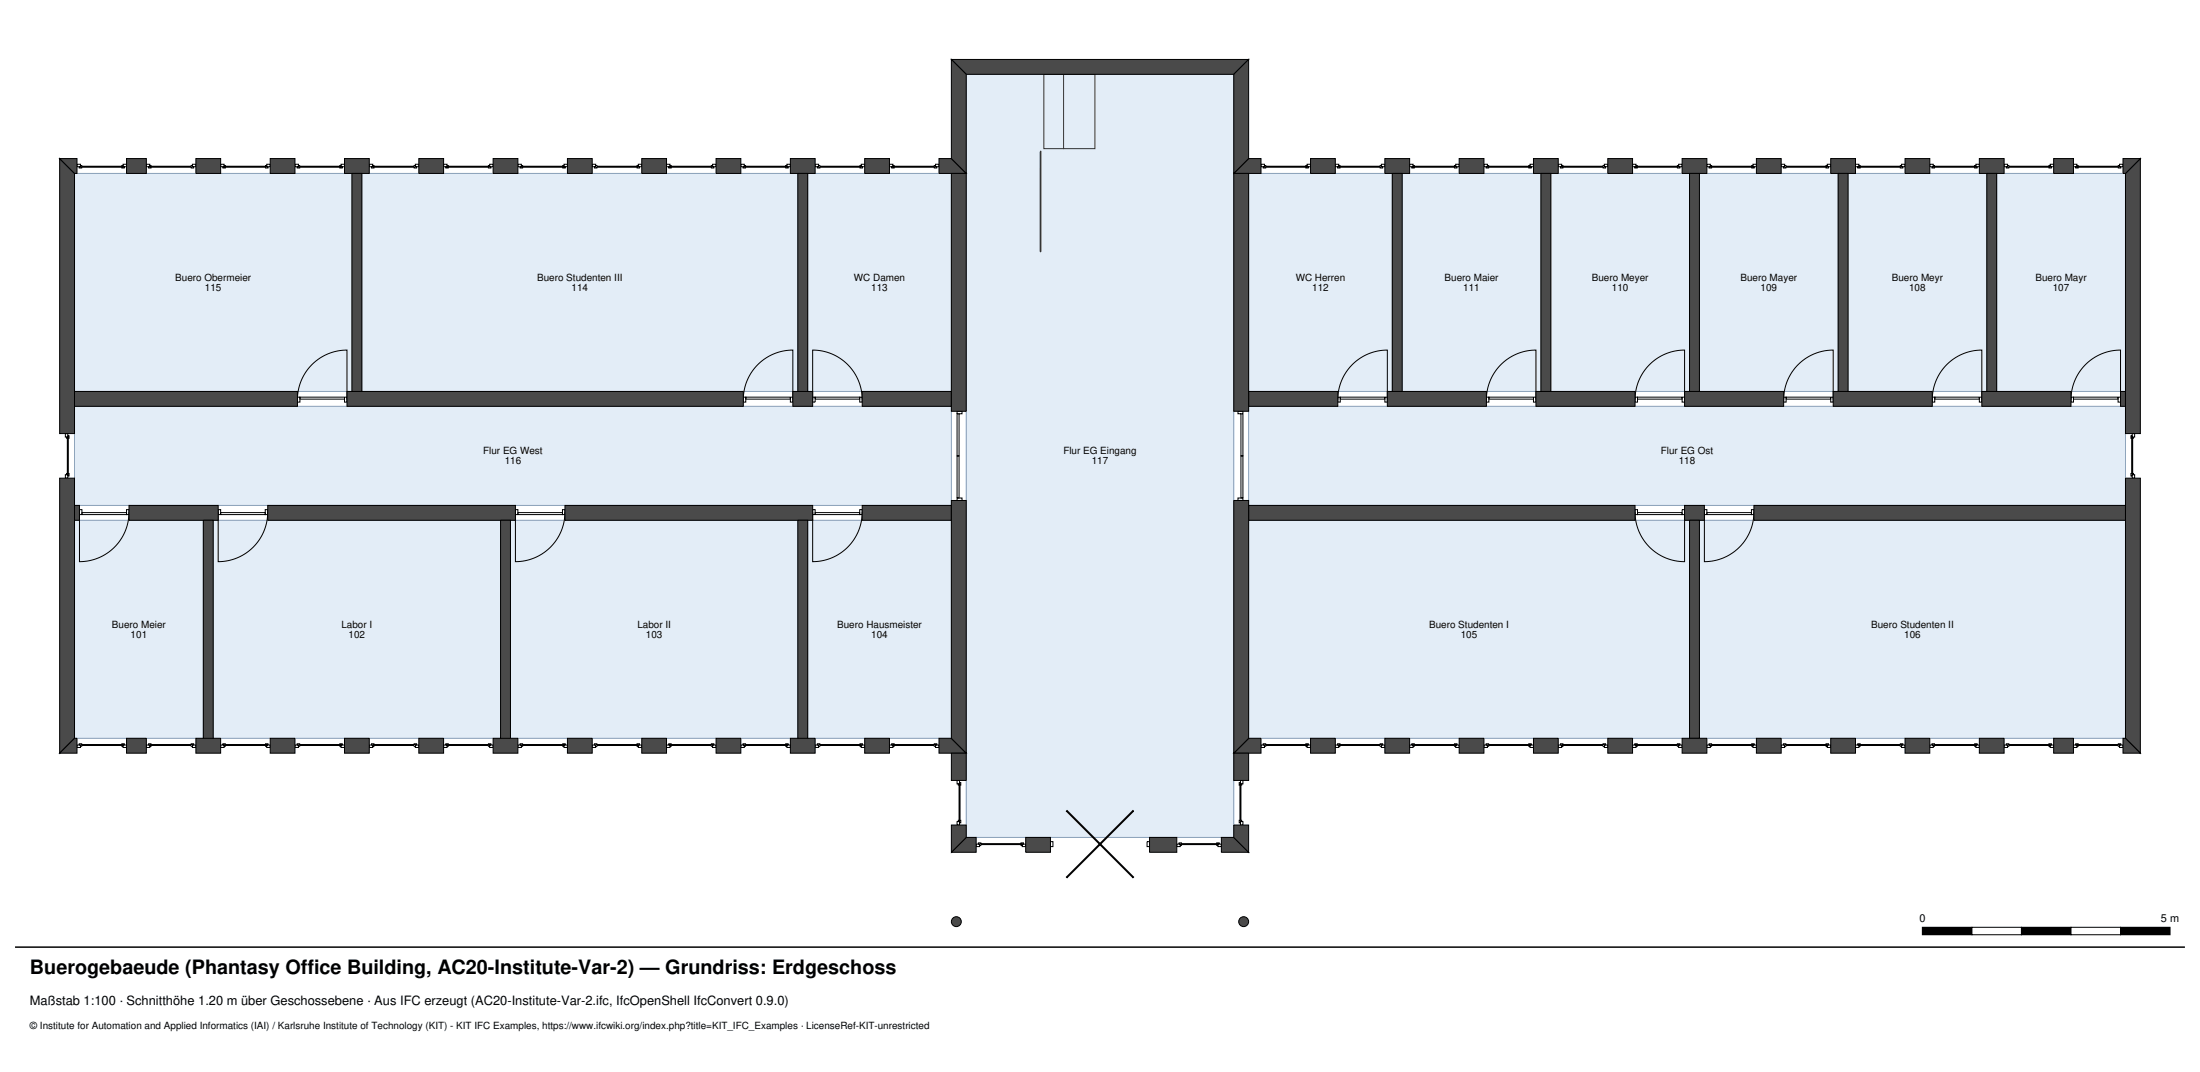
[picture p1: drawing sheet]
<svg xmlns="http://www.w3.org/2000/svg" width="444mm" height="216mm" viewBox="0 0 444 216" stroke-linecap="round" stroke-linejoin="round" font-family="sans-serif">
<path d="M15 105h26v44h-26z" fill="#e3edf7"/>
<path d="M15 105h26v44h-26z" fill="none" stroke="#8aa0b8" stroke-width=".2"/>
<path d="M43 105h58v44h-58z" fill="#e3edf7"/>
<path d="M43 105h58v44h-58z" fill="none" stroke="#8aa0b8" stroke-width=".2"/>
<path d="M103 105h58v44h-58z" fill="#e3edf7"/>
<path d="M103 105h58v44h-58z" fill="none" stroke="#8aa0b8" stroke-width=".2"/>
<path d="M15 82h177v20h-177z" fill="#e3edf7"/>
<path d="M15 82h177v20h-177z" fill="none" stroke="#8aa0b8" stroke-width=".2"/>
<path d="M15 35h56v44h-56z" fill="#e3edf7"/>
<path d="M15 35h56v44h-56z" fill="none" stroke="#8aa0b8" stroke-width=".2"/>
<path d="M163 35h29v44h-29z" fill="#e3edf7"/>
<path d="M163 35h29v44h-29z" fill="none" stroke="#8aa0b8" stroke-width=".2"/>
<path d="M252 35h29v44h-29z" fill="#e3edf7"/>
<path d="M252 35h29v44h-29z" fill="none" stroke="#8aa0b8" stroke-width=".2"/>
<path d="M283 35h28v44h-28z" fill="#e3edf7"/>
<path d="M283 35h28v44h-28z" fill="none" stroke="#8aa0b8" stroke-width=".2"/>
<path d="M252 105h89v44h-89z" fill="#e3edf7"/>
<path d="M252 105h89v44h-89z" fill="none" stroke="#8aa0b8" stroke-width=".2"/>
<path d="M313 35h28v44h-28z" fill="#e3edf7"/>
<path d="M313 35h28v44h-28z" fill="none" stroke="#8aa0b8" stroke-width=".2"/>
<path d="M343 35h28v44h-28z" fill="#e3edf7"/>
<path d="M343 35h28v44h-28z" fill="none" stroke="#8aa0b8" stroke-width=".2"/>
<path d="M373 35h28v44h-28z" fill="#e3edf7"/>
<path d="M373 35h28v44h-28z" fill="none" stroke="#8aa0b8" stroke-width=".2"/>
<path d="M403 35h26v44h-26z" fill="#e3edf7"/>
<path d="M403 35h26v44h-26z" fill="none" stroke="#8aa0b8" stroke-width=".2"/>
<path d="M343 105h86v44h-86z" fill="#e3edf7"/>
<path d="M343 105h86v44h-86z" fill="none" stroke="#8aa0b8" stroke-width=".2"/>
<path d="M252 82h177v20h-177z" fill="#e3edf7"/>
<path d="M252 82h177v20h-177z" fill="none" stroke="#8aa0b8" stroke-width=".2"/>
<path d="M163 105h29v44h-29z" fill="#e3edf7"/>
<path d="M163 105h29v44h-29z" fill="none" stroke="#8aa0b8" stroke-width=".2"/>
<path d="M73 35h88v44h-88z" fill="#e3edf7"/>
<path d="M73 35h88v44h-88z" fill="none" stroke="#8aa0b8" stroke-width=".2"/>
<path d="M195 15h54v154h-54z" fill="#e3edf7"/>
<path d="M195 15h54v154h-54z" fill="none" stroke="#8aa0b8" stroke-width=".2"/>
<path d="M214.7 15v15h6.3v-15h-10.3v15h4M209.9 30.5h.2v20.3h-.2v-20.2" fill="none" stroke="#333" stroke-width=".2"/>
<path d="M13.2 95.8h.2v-.3h.5v.5h-.2v.5h-.5zM13.2 87.5h.5v.4h.2v.5h-.2v-.5v.5h-.3v-.2h-.2zM13.4 95.8l.3 .2v-.2zM13.7 95.5v.3zM13.4 88.2h.3z" fill="#fff"/>
<path d="M13.2 95.8h.2v-.3h.5v.5h-.2v.5h-.5zM13.4 95.8h.3v.2M13.4 88.2h.3M13.7 87.9v.5h.2v-.5h-.2v-.4h-.5v.7h.2v.2h.3M13.7 95.5v.3" fill="none" stroke="#000" stroke-width=".2"/>
<path d="M13.6 88.4h.2v7.1h-.2z" fill="#fff"/>
<path d="M13.6 88.4h.2v7.1h-.2z" fill="none" stroke="#000" stroke-width=".2"/>
<path d="M430.1 95.5v.5h.2v-.5h.3v.3h.2v.7h-.5v-1zM430.3 87.5v.4h-.2v.5h.5v-.2l-.3-.3v.3h.5v-.7zM430.3 88.2v.2zM430.3 95.8h.3z" fill="#fff"/>
<path d="M430.3 95.5h.3v.3h.2v.7h-.5v-1h-.2v.5h.2M430.3 87.9v.3h.5v-.7h-.5v.4h-.2v.5h.5v-.2M430.3 88.2v.2M430.3 95.8h.3" fill="none" stroke="#000" stroke-width=".2"/>
<path d="M430.2 88.4h.2v7.1h-.2z" fill="#fff"/>
<path d="M430.2 88.4h.2v7.1h-.2z" fill="none" stroke="#000" stroke-width=".2"/>
<path d="M38.6 150.1h.5v.2h.4v.5h-.7v-.2h-.2zM29.5 150.3h.5v-.2h.5v.2h-.5h.5v.3h-.3v.2h-.7zM38.8 150.3v.3l.3-.3zM38.6 150.3h.2zM30.2 150.3v.3z" fill="#fff"/>
<path d="M30 150.3h.5v-.2h-.5v.2h-.5v.5h.7v-.2h.3v-.3M30.2 150.3v.3M38.6 150.1h.5v.2h.4v.5h-.7v-.2h-.2zM38.6 150.3h.2M39.1 150.3h-.3v.3" fill="none" stroke="#000" stroke-width=".2"/>
<path d="M30.5 150.2h8.1v.2h-8.1z" fill="#fff"/>
<path d="M30.5 150.2h8.1v.2h-8.1z" fill="none" stroke="#000" stroke-width=".2"/>
<path d="M53.6 150.1h.5v.2h.4v.5h-.7v-.2h-.2zM44.5 150.3h.5v-.2h.5v.2h-.5h.5v.3h-.3v.2h-.7zM53.8 150.3v.3l.3-.3zM53.6 150.3h.2zM45.2 150.3v.3z" fill="#fff"/>
<path d="M45 150.3h.5v-.2h-.5v.2h-.5v.5h.7v-.2h.3v-.3M45.2 150.3v.3M53.6 150.1h.5v.2h.4v.5h-.7v-.2h-.2zM53.6 150.3h.2M54.1 150.3h-.3v.3" fill="none" stroke="#000" stroke-width=".2"/>
<path d="M45.5 150.2h8.1v.2h-8.1z" fill="#fff"/>
<path d="M45.5 150.2h8.1v.2h-8.1z" fill="none" stroke="#000" stroke-width=".2"/>
<path d="M68.6 150.1h.5v.2h.4v.5h-.7v-.2h-.2zM59.5 150.3h.5v-.2h.5v.2h-.5h.5v.3h-.3v.2h-.7zM68.8 150.3v.3l.3-.3zM68.6 150.3h.2zM60.2 150.3v.3z" fill="#fff"/>
<path d="M60 150.3h.5v-.2h-.5v.2h-.5v.5h.7v-.2h.3v-.3M60.2 150.3v.3M68.6 150.1h.5v.2h.4v.5h-.7v-.2h-.2zM68.6 150.3h.2M69.1 150.3h-.3v.3" fill="none" stroke="#000" stroke-width=".2"/>
<path d="M60.5 150.2h8.1v.2h-8.1z" fill="#fff"/>
<path d="M60.5 150.2h8.1v.2h-8.1z" fill="none" stroke="#000" stroke-width=".2"/>
<path d="M83.6 150.1h.5v.2h.4v.5h-.7v-.2h-.2zM74.5 150.3h.5v-.2h.5v.2h-.5h.5v.3h-.3v.2h-.7zM83.8 150.3v.3l.3-.3zM83.6 150.3h.2zM75.2 150.3v.3z" fill="#fff"/>
<path d="M75 150.3h.5v-.2h-.5v.2h-.5v.5h.7v-.2h.3v-.3M75.2 150.3v.3M83.6 150.1h.5v.2h.4v.5h-.7v-.2h-.2zM83.6 150.3h.2M84.1 150.3h-.3v.3" fill="none" stroke="#000" stroke-width=".2"/>
<path d="M75.5 150.2h8.1v.2h-8.1z" fill="#fff"/>
<path d="M75.5 150.2h8.1v.2h-8.1z" fill="none" stroke="#000" stroke-width=".2"/>
<path d="M98.6 150.1h.5v.2h.4v.5h-.7v-.2h-.2zM89.5 150.3h.5v-.2h.5v.2h-.5h.5v.3h-.3v.2h-.7zM98.8 150.3v.3l.3-.3zM98.6 150.3h.2zM90.2 150.3v.3z" fill="#fff"/>
<path d="M90 150.3h.5v-.2h-.5v.2h-.5v.5h.7v-.2h.3v-.3M90.2 150.3v.3M98.6 150.1h.5v.2h.4v.5h-.7v-.2h-.2zM98.6 150.3h.2M99.1 150.3h-.3v.3" fill="none" stroke="#000" stroke-width=".2"/>
<path d="M90.5 150.2h8.1v.2h-8.1z" fill="#fff"/>
<path d="M90.5 150.2h8.1v.2h-8.1z" fill="none" stroke="#000" stroke-width=".2"/>
<path d="M113.6 150.1h.5v.2h.4v.5h-.7v-.2h-.2zM104.5 150.3h.5v-.2h.5v.2h-.5h.5v.3h-.3v.2h-.7zM113.8 150.3v.3l.3-.3zM113.6 150.3h.2zM105.2 150.3v.3z" fill="#fff"/>
<path d="M105 150.3h.5v-.2h-.5v.2h-.5v.5h.7v-.2h.3v-.3M105.2 150.3v.3M113.6 150.1h.5v.2h.4v.5h-.7v-.2h-.2zM113.6 150.3h.2M114.1 150.3h-.3v.3" fill="none" stroke="#000" stroke-width=".2"/>
<path d="M105.5 150.2h8.1v.2h-8.1z" fill="#fff"/>
<path d="M105.5 150.2h8.1v.2h-8.1z" fill="none" stroke="#000" stroke-width=".2"/>
<path d="M128.6 150.1h.5v.2h.4v.5h-.7v-.2h-.2zM119.5 150.3h.5v-.2h.5v.2h-.5h.5v.3h-.3v.2h-.7zM128.8 150.3v.3l.3-.3zM128.6 150.3h.2zM120.2 150.3v.3z" fill="#fff"/>
<path d="M120 150.3h.5v-.2h-.5v.2h-.5v.5h.7v-.2h.3v-.3M120.2 150.3v.3M128.6 150.1h.5v.2h.4v.5h-.7v-.2h-.2zM128.6 150.3h.2M129.1 150.3h-.3v.3" fill="none" stroke="#000" stroke-width=".2"/>
<path d="M120.5 150.2h8.1v.2h-8.1z" fill="#fff"/>
<path d="M120.5 150.2h8.1v.2h-8.1z" fill="none" stroke="#000" stroke-width=".2"/>
<path d="M143.6 150.1h.5v.2h.4v.5h-.7v-.2h-.2zM134.5 150.3h.5v-.2h.5v.2h-.5h.5v.3h-.3v.2h-.7zM143.8 150.3v.3l.3-.3zM143.6 150.3h.2zM135.2 150.3v.3z" fill="#fff"/>
<path d="M135 150.3h.5v-.2h-.5v.2h-.5v.5h.7v-.2h.3v-.3M135.2 150.3v.3M143.6 150.1h.5v.2h.4v.5h-.7v-.2h-.2zM143.6 150.3h.2M144.1 150.3h-.3v.3" fill="none" stroke="#000" stroke-width=".2"/>
<path d="M135.5 150.2h8.1v.2h-8.1z" fill="#fff"/>
<path d="M135.5 150.2h8.1v.2h-8.1z" fill="none" stroke="#000" stroke-width=".2"/>
<path d="M158.6 150.1h.5v.2h.4v.5h-.7v-.2h-.2zM149.5 150.3h.5v-.2h.5v.2h-.5h.5v.3h-.3v.2h-.7zM158.8 150.3v.3l.3-.3zM158.6 150.3h.2zM150.2 150.3v.3z" fill="#fff"/>
<path d="M150 150.3h.5v-.2h-.5v.2h-.5v.5h.7v-.2h.3v-.3M150.2 150.3v.3M158.6 150.1h.5v.2h.4v.5h-.7v-.2h-.2zM158.6 150.3h.2M159.1 150.3h-.3v.3" fill="none" stroke="#000" stroke-width=".2"/>
<path d="M150.5 150.2h8.1v.2h-8.1z" fill="#fff"/>
<path d="M150.5 150.2h8.1v.2h-8.1z" fill="none" stroke="#000" stroke-width=".2"/>
<path d="M173.6 150.1h.5v.2h.4v.5h-.7v-.2h-.2zM164.5 150.3h.5v-.2h.5v.2h-.5h.5v.3h-.3v.2h-.7zM173.8 150.3v.3l.3-.3zM173.6 150.3h.2zM165.2 150.3v.3z" fill="#fff"/>
<path d="M165 150.3h.5v-.2h-.5v.2h-.5v.5h.7v-.2h.3v-.3M165.2 150.3v.3M173.6 150.1h.5v.2h.4v.5h-.7v-.2h-.2zM173.6 150.3h.2M174.1 150.3h-.3v.3" fill="none" stroke="#000" stroke-width=".2"/>
<path d="M165.5 150.2h8.1v.2h-8.1z" fill="#fff"/>
<path d="M165.5 150.2h8.1v.2h-8.1z" fill="none" stroke="#000" stroke-width=".2"/>
<path d="M188.6 150.1h.5v.2h.4v.5h-.7v-.2h-.2zM179.5 150.3h.5v-.2h.5v.2h-.5h.5v.3h-.3v.2h-.7zM188.8 150.3v.3l.3-.3zM188.6 150.3h.2zM180.2 150.3v.3z" fill="#fff"/>
<path d="M180 150.3h.5v-.2h-.5v.2h-.5v.5h.7v-.2h.3v-.3M180.2 150.3v.3M188.6 150.1h.5v.2h.4v.5h-.7v-.2h-.2zM188.6 150.3h.2M189.1 150.3h-.3v.3" fill="none" stroke="#000" stroke-width=".2"/>
<path d="M180.5 150.2h8.1v.2h-8.1z" fill="#fff"/>
<path d="M180.5 150.2h8.1v.2h-8.1z" fill="none" stroke="#000" stroke-width=".2"/>
<path d="M24.6 150.1h.5v.2h.4v.5h-.7v-.2h-.2zM15.5 150.3h.5v-.2h.5v.2h-.5h.5v.3h-.3v.2h-.7zM24.8 150.3v.3l.3-.3zM24.6 150.3h.2zM16.2 150.3v.3z" fill="#fff"/>
<path d="M16 150.3h.5v-.2h-.5v.2h-.5v.5h.7v-.2h.3v-.3M16.2 150.3v.3M24.6 150.1h.5v.2h.4v.5h-.7v-.2h-.2zM24.6 150.3h.2M25.1 150.3h-.3v.3" fill="none" stroke="#000" stroke-width=".2"/>
<path d="M16.5 150.2h8.1v.2h-8.1z" fill="#fff"/>
<path d="M16.5 150.2h8.1v.2h-8.1z" fill="none" stroke="#000" stroke-width=".2"/>
<path d="M206.1 170.1h.5v.2h.4v.5h-.7v-.2h-.2zM197 170.3h.5v-.2h.5v.2h-.5h.5v.3h-.3v.2h-.7zM206.3 170.3v.3l.3-.3zM206.1 170.3h.2zM197.7 170.3v.3z" fill="#fff"/>
<path d="M197.5 170.3h.5v-.2h-.5v.2h-.5v.5h.7v-.2h.3v-.3M197.7 170.3v.3M206.1 170.1h.5v.2h.4v.5h-.7v-.2h-.2zM206.1 170.3h.2M206.6 170.3h-.3v.3" fill="none" stroke="#000" stroke-width=".2"/>
<path d="M198 170.2h8.1v.2h-8.1z" fill="#fff"/>
<path d="M198 170.2h8.1v.2h-8.1z" fill="none" stroke="#000" stroke-width=".2"/>
<path d="M245.5 170.1h.5v.2h.5v.5h-.7v-.2h-.3zM237.5 170.3h.4v-.2h.5v.2h-.5h.5v.3h-.2v.2h-.7zM245.8 170.3v.3l.2-.3zM245.5 170.3h.3zM238.2 170.3v.3z" fill="#fff"/>
<path d="M237.9 170.3h.5v-.2h-.5v.2h-.4v.5h.7v-.2h.2v-.3M238.2 170.3v.3M245.5 170.1h.5v.2h.5v.5h-.7v-.2h-.3zM245.5 170.3h.3M246 170.3h-.2v.3" fill="none" stroke="#000" stroke-width=".2"/>
<path d="M238.4 170.2h7.1v.2h-7.1z" fill="#fff"/>
<path d="M212 169.8h.5v1h-.5zM215.2 163.7l.2-.2 6.6 6.7 6.6-6.7 .2 .2-6.7 6.6 6.7 6.7-.2 .1-6.6-6.6-6.6 6.6-.2-.1 6.7-6.7zM231.5 169.8h.5v1h-.5zM238.4 170.2h7.1v.2h-7.1z" fill="none" stroke="#000" stroke-width=".2"/>
<path d="M29.5 33.1h.7v.3h.3v.5h-.5v-.3h-.5zM38.8 33.1h.7v.5h-.4v.3h-.5v-.3h.5h-.5v-.2h.2zM30 33.6h.2v-.2zM30.2 33.6h.3zM38.8 33.4v.2z" fill="#fff"/>
<path d="M29.5 33.1h.7v.3h.3v.5h-.5v-.3h-.5zM30.2 33.4v.2h-.2M30.2 33.6h.3M38.6 33.6v-.2h.2v-.3h.7v.5h-.4v.3h-.5v-.3h.5M38.8 33.4v.2" fill="none" stroke="#000" stroke-width=".2"/>
<path d="M30.5 33.5h8.1v.2h-8.1z" fill="#fff"/>
<path d="M30.5 33.5h8.1v.2h-8.1z" fill="none" stroke="#000" stroke-width=".2"/>
<path d="M44.5 33.1h.7v.3h.3v.5h-.5v-.3h-.5zM53.6 33.4h.2v-.3h.7v.5h-.4v.3h-.5v-.3h.5h-.5zM45 33.6h.2v-.2zM45.2 33.6h.3zM53.8 33.4v.2z" fill="#fff"/>
<path d="M44.5 33.1h.7v.3h.3v.5h-.5v-.3h-.5zM45.2 33.4v.2h-.2M45.2 33.6h.3M53.6 33.6v-.2h.2v-.3h.7v.5h-.4v.3h-.5v-.3h.5M53.8 33.4v.2" fill="none" stroke="#000" stroke-width=".2"/>
<path d="M45.5 33.5h8.1v.2h-8.1z" fill="#fff"/>
<path d="M45.5 33.5h8.1v.2h-8.1z" fill="none" stroke="#000" stroke-width=".2"/>
<path d="M59.5 33.1h.7v.3h.3v.5h-.5v-.3h-.5zM68.6 33.4h.2v-.3h.7v.5h-.4v.3h-.5v-.3h.5h-.5zM60.2 33.4l-.2 .2h.2zM60.2 33.6h.3zM68.8 33.4v.2z" fill="#fff"/>
<path d="M59.5 33.1h.7v.3h.3v.5h-.5v-.3h-.5zM60.2 33.4v.2h-.2M60.2 33.6h.3M68.6 33.6v-.2h.2v-.3h.7v.5h-.4v.3h-.5v-.3h.5M68.8 33.4v.2" fill="none" stroke="#000" stroke-width=".2"/>
<path d="M60.5 33.5h8.1v.2h-8.1z" fill="#fff"/>
<path d="M60.5 33.5h8.1v.2h-8.1z" fill="none" stroke="#000" stroke-width=".2"/>
<path d="M74.5 33.1h.7v.3h.3v.5h-.5v-.3h-.5zM83.8 33.1h.7v.5h-.4v.3h-.5v-.3h.5h-.5v-.2h.2zM75 33.6h.2v-.2zM75.2 33.6h.3zM83.8 33.4v.2z" fill="#fff"/>
<path d="M74.5 33.1h.7v.3h.3v.5h-.5v-.3h-.5zM75.2 33.4v.2h-.2M75.2 33.6h.3M83.6 33.6v-.2h.2v-.3h.7v.5h-.4v.3h-.5v-.3h.5M83.8 33.4v.2" fill="none" stroke="#000" stroke-width=".2"/>
<path d="M75.5 33.5h8.1v.2h-8.1z" fill="#fff"/>
<path d="M75.5 33.5h8.1v.2h-8.1z" fill="none" stroke="#000" stroke-width=".2"/>
<path d="M89.5 33.1h.7v.3h.3v.5h-.5v-.3h-.5zM98.8 33.1h.7v.5h-.4v.3h-.5v-.3h.5h-.5v-.2h.2zM90 33.6h.2v-.2zM90.2 33.6h.3zM98.8 33.4v.2z" fill="#fff"/>
<path d="M89.5 33.1h.7v.3h.3v.5h-.5v-.3h-.5zM90.2 33.4v.2h-.2M90.2 33.6h.3M98.6 33.6v-.2h.2v-.3h.7v.5h-.4v.3h-.5v-.3h.5M98.8 33.4v.2" fill="none" stroke="#000" stroke-width=".2"/>
<path d="M90.5 33.5h8.1v.2h-8.1z" fill="#fff"/>
<path d="M90.5 33.5h8.1v.2h-8.1z" fill="none" stroke="#000" stroke-width=".2"/>
<path d="M104.5 33.1h.7v.3h.3v.5h-.5v-.3h-.5zM113.6 33.4h.2v-.3h.7v.5h-.4v.3h-.5v-.3h.5h-.5zM105.2 33.4l-.2 .2h.2zM105.2 33.6h.3zM113.8 33.4v.2z" fill="#fff"/>
<path d="M104.5 33.1h.7v.3h.3v.5h-.5v-.3h-.5zM105.2 33.4v.2h-.2M105.2 33.6h.3M113.6 33.6v-.2h.2v-.3h.7v.5h-.4v.3h-.5v-.3h.5M113.8 33.4v.2" fill="none" stroke="#000" stroke-width=".2"/>
<path d="M105.5 33.5h8.1v.2h-8.1z" fill="#fff"/>
<path d="M105.5 33.5h8.1v.2h-8.1z" fill="none" stroke="#000" stroke-width=".2"/>
<path d="M119.5 33.1h.7v.3h.3v.5h-.5v-.3h-.5zM128.8 33.1h.7v.5h-.4v.3h-.5v-.3h.5h-.5v-.2h.2zM120.2 33.4l-.2 .2h.2zM120.2 33.6h.3zM128.8 33.4v.2z" fill="#fff"/>
<path d="M119.5 33.1h.7v.3h.3v.5h-.5v-.3h-.5zM120.2 33.4v.2h-.2M120.2 33.6h.3M128.6 33.6v-.2h.2v-.3h.7v.5h-.4v.3h-.5v-.3h.5M128.8 33.4v.2" fill="none" stroke="#000" stroke-width=".2"/>
<path d="M120.5 33.5h8.1v.2h-8.1z" fill="#fff"/>
<path d="M120.5 33.5h8.1v.2h-8.1z" fill="none" stroke="#000" stroke-width=".2"/>
<path d="M134.5 33.1h.7v.3h.3v.5h-.5v-.3h-.5zM143.8 33.1h.7v.5h-.4v.3h-.5v-.3h.5h-.5v-.2h.2zM135 33.6h.2v-.2zM135.2 33.6h.3zM143.8 33.4v.2z" fill="#fff"/>
<path d="M134.5 33.1h.7v.3h.3v.5h-.5v-.3h-.5zM135.2 33.4v.2h-.2M135.2 33.6h.3M143.6 33.6v-.2h.2v-.3h.7v.5h-.4v.3h-.5v-.3h.5M143.8 33.4v.2" fill="none" stroke="#000" stroke-width=".2"/>
<path d="M135.5 33.5h8.1v.2h-8.1z" fill="#fff"/>
<path d="M135.5 33.5h8.1v.2h-8.1z" fill="none" stroke="#000" stroke-width=".2"/>
<path d="M149.5 33.1h.7v.3h.3v.5h-.5v-.3h-.5zM158.8 33.1h.7v.5h-.4v.3h-.5v-.3h.5h-.5v-.2h.2zM150.2 33.4l-.2 .2h.2zM150.2 33.6h.3zM158.8 33.4v.2z" fill="#fff"/>
<path d="M149.5 33.1h.7v.3h.3v.5h-.5v-.3h-.5zM150.2 33.4v.2h-.2M150.2 33.6h.3M158.6 33.6v-.2h.2v-.3h.7v.5h-.4v.3h-.5v-.3h.5M158.8 33.4v.2" fill="none" stroke="#000" stroke-width=".2"/>
<path d="M150.5 33.5h8.1v.2h-8.1z" fill="#fff"/>
<path d="M150.5 33.5h8.1v.2h-8.1z" fill="none" stroke="#000" stroke-width=".2"/>
<path d="M164.5 33.1h.7v.3h.3v.5h-.5v-.3h-.5zM173.6 33.4h.2v-.3h.7v.5h-.4v.3h-.5v-.3h.5h-.5zM165.2 33.4l-.2 .2h.2zM165.2 33.6h.3zM173.8 33.4v.2z" fill="#fff"/>
<path d="M164.5 33.1h.7v.3h.3v.5h-.5v-.3h-.5zM165.2 33.4v.2h-.2M165.2 33.6h.3M173.6 33.6v-.2h.2v-.3h.7v.5h-.4v.3h-.5v-.3h.5M173.8 33.4v.2" fill="none" stroke="#000" stroke-width=".2"/>
<path d="M165.5 33.5h8.1v.2h-8.1z" fill="#fff"/>
<path d="M165.5 33.5h8.1v.2h-8.1z" fill="none" stroke="#000" stroke-width=".2"/>
<path d="M179.5 33.1h.7v.3h.3v.5h-.5v-.3h-.5zM188.8 33.1h.7v.5h-.4v.3h-.5v-.3h.5h-.5v-.2h.2zM180 33.6h.2v-.2zM180.2 33.6h.3zM188.8 33.4v.2z" fill="#fff"/>
<path d="M179.5 33.1h.7v.3h.3v.5h-.5v-.3h-.5zM180.2 33.4v.2h-.2M180.2 33.6h.3M188.6 33.6v-.2h.2v-.3h.7v.5h-.4v.3h-.5v-.3h.5M188.8 33.4v.2" fill="none" stroke="#000" stroke-width=".2"/>
<path d="M180.5 33.5h8.1v.2h-8.1z" fill="#fff"/>
<path d="M180.5 33.5h8.1v.2h-8.1z" fill="none" stroke="#000" stroke-width=".2"/>
<path d="M15.5 33.1h.7v.3h.3v.5h-.5v-.3h-.5zM24.6 33.4h.2v-.3h.7v.5h-.4v.3h-.5v-.3h.5h-.5zM16.2 33.4l-.2 .2h.2zM16.2 33.6h.3zM24.8 33.4v.2z" fill="#fff"/>
<path d="M15.5 33.1h.7v.3h.3v.5h-.5v-.3h-.5zM16.2 33.4v.2h-.2M16.2 33.6h.3M24.6 33.6v-.2h.2v-.3h.7v.5h-.4v.3h-.5v-.3h.5M24.8 33.4v.2" fill="none" stroke="#000" stroke-width=".2"/>
<path d="M16.5 33.5h8.1v.2h-8.1z" fill="#fff"/>
<path d="M16.5 33.5h8.1v.2h-8.1z" fill="none" stroke="#000" stroke-width=".2"/>
<path d="M269.5 33.1h.7v.3h.2v.5h-.5v-.3h-.4zM278.8 33.1h.7v.5h-.5v.3h-.5v-.3h.5h-.5v-.2h.3zM269.9 33.6h.3v-.2zM270.2 33.6h.2zM278.8 33.4v.2z" fill="#fff"/>
<path d="M269.5 33.1h.7v.3h.2v.5h-.5v-.3h-.4zM270.2 33.4v.2h-.3M270.2 33.6h.2M278.5 33.6v-.2h.3v-.3h.7v.5h-.5v.3h-.5v-.3h.5M278.8 33.4v.2" fill="none" stroke="#000" stroke-width=".2"/>
<path d="M270.4 33.5h8.1v.2h-8.1z" fill="#fff"/>
<path d="M270.4 33.5h8.1v.2h-8.1z" fill="none" stroke="#000" stroke-width=".2"/>
<path d="M284.5 33.1h.7v.3h.2v.5h-.5v-.3h-.4zM293.5 33.4h.3v-.3h.7v.5h-.5v.3h-.5v-.3h.5h-.5zM284.9 33.6h.3v-.2zM285.2 33.6h.2zM293.8 33.4v.2z" fill="#fff"/>
<path d="M284.5 33.1h.7v.3h.2v.5h-.5v-.3h-.4zM285.2 33.4v.2h-.3M285.2 33.6h.2M293.5 33.6v-.2h.3v-.3h.7v.5h-.5v.3h-.5v-.3h.5M293.8 33.4v.2" fill="none" stroke="#000" stroke-width=".2"/>
<path d="M285.4 33.5h8.1v.2h-8.1z" fill="#fff"/>
<path d="M285.4 33.5h8.1v.2h-8.1z" fill="none" stroke="#000" stroke-width=".2"/>
<path d="M299.5 33.1h.7v.3h.2v.5h-.5v-.3h-.4zM308.8 33.1h.7v.5h-.5v.3h-.5v-.3h.5h-.5v-.2h.3zM300.2 33.4l-.3 .2h.3zM300.2 33.6h.2zM308.8 33.4v.2z" fill="#fff"/>
<path d="M299.5 33.1h.7v.3h.2v.5h-.5v-.3h-.4zM300.2 33.4v.2h-.3M300.2 33.6h.2M308.5 33.6v-.2h.3v-.3h.7v.5h-.5v.3h-.5v-.3h.5M308.8 33.4v.2" fill="none" stroke="#000" stroke-width=".2"/>
<path d="M300.4 33.5h8.1v.2h-8.1z" fill="#fff"/>
<path d="M300.4 33.5h8.1v.2h-8.1z" fill="none" stroke="#000" stroke-width=".2"/>
<path d="M314.5 33.1h.7v.3h.2v.5h-.5v-.3h-.4zM323.5 33.4h.3v-.3h.7v.5h-.5v.3h-.5v-.3h.5h-.5zM314.9 33.6h.3v-.2zM315.2 33.6h.2zM323.8 33.4v.2z" fill="#fff"/>
<path d="M314.5 33.1h.7v.3h.2v.5h-.5v-.3h-.4zM315.2 33.4v.2h-.3M315.2 33.6h.2M323.5 33.6v-.2h.3v-.3h.7v.5h-.5v.3h-.5v-.3h.5M323.8 33.4v.2" fill="none" stroke="#000" stroke-width=".2"/>
<path d="M315.4 33.5h8.1v.2h-8.1z" fill="#fff"/>
<path d="M315.4 33.5h8.1v.2h-8.1z" fill="none" stroke="#000" stroke-width=".2"/>
<path d="M329.5 33.1h.7v.3h.2v.5h-.5v-.3h-.4zM338.5 33.4h.3v-.3h.7v.5h-.5v.3h-.5v-.3h.5h-.5zM329.9 33.6h.3v-.2zM330.2 33.6h.2zM338.8 33.4v.2z" fill="#fff"/>
<path d="M329.5 33.1h.7v.3h.2v.5h-.5v-.3h-.4zM330.2 33.4v.2h-.3M330.2 33.6h.2M338.5 33.6v-.2h.3v-.3h.7v.5h-.5v.3h-.5v-.3h.5M338.8 33.4v.2" fill="none" stroke="#000" stroke-width=".2"/>
<path d="M330.4 33.5h8.1v.2h-8.1z" fill="#fff"/>
<path d="M330.4 33.5h8.1v.2h-8.1z" fill="none" stroke="#000" stroke-width=".2"/>
<path d="M344.5 33.1h.7v.3h.2v.5h-.5v-.3h-.4zM353.5 33.4h.3v-.3h.7v.5h-.5v.3h-.5v-.3h.5h-.5zM344.9 33.6h.3v-.2zM345.2 33.6h.2zM353.8 33.4v.2z" fill="#fff"/>
<path d="M344.5 33.1h.7v.3h.2v.5h-.5v-.3h-.4zM345.2 33.4v.2h-.3M345.2 33.6h.2M353.5 33.6v-.2h.3v-.3h.7v.5h-.5v.3h-.5v-.3h.5M353.8 33.4v.2" fill="none" stroke="#000" stroke-width=".2"/>
<path d="M345.4 33.5h8.1v.2h-8.1z" fill="#fff"/>
<path d="M345.4 33.5h8.1v.2h-8.1z" fill="none" stroke="#000" stroke-width=".2"/>
<path d="M359.5 33.1h.7v.3h.2v.5h-.5v-.3h-.4zM368.5 33.4h.3v-.3h.7v.5h-.5v.3h-.5v-.3h.5h-.5zM359.9 33.6h.3v-.2zM360.2 33.6h.2zM368.8 33.4v.2z" fill="#fff"/>
<path d="M359.5 33.1h.7v.3h.2v.5h-.5v-.3h-.4zM360.2 33.4v.2h-.3M360.2 33.6h.2M368.5 33.6v-.2h.3v-.3h.7v.5h-.5v.3h-.5v-.3h.5M368.8 33.4v.2" fill="none" stroke="#000" stroke-width=".2"/>
<path d="M360.4 33.5h8.1v.2h-8.1z" fill="#fff"/>
<path d="M360.4 33.5h8.1v.2h-8.1z" fill="none" stroke="#000" stroke-width=".2"/>
<path d="M374.5 33.1h.7v.3h.2v.5h-.5v-.3h-.4zM383.5 33.4h.3v-.3h.7v.5h-.5v.3h-.5v-.3h.5h-.5zM374.9 33.6h.3v-.2zM375.2 33.6h.2zM383.8 33.4v.2z" fill="#fff"/>
<path d="M374.5 33.1h.7v.3h.2v.5h-.5v-.3h-.4zM375.2 33.4v.2h-.3M375.2 33.6h.2M383.5 33.6v-.2h.3v-.3h.7v.5h-.5v.3h-.5v-.3h.5M383.8 33.4v.2" fill="none" stroke="#000" stroke-width=".2"/>
<path d="M375.4 33.5h8.1v.2h-8.1z" fill="#fff"/>
<path d="M375.4 33.5h8.1v.2h-8.1z" fill="none" stroke="#000" stroke-width=".2"/>
<path d="M389.5 33.1h.7v.3h.2v.5h-.5v-.3h-.4zM398.5 33.4h.3v-.3h.7v.5h-.5v.3h-.5v-.3h.5h-.5zM389.9 33.6h.3v-.2zM390.2 33.6h.2zM398.8 33.4v.2z" fill="#fff"/>
<path d="M389.5 33.1h.7v.3h.2v.5h-.5v-.3h-.4zM390.2 33.4v.2h-.3M390.2 33.6h.2M398.5 33.6v-.2h.3v-.3h.7v.5h-.5v.3h-.5v-.3h.5M398.8 33.4v.2" fill="none" stroke="#000" stroke-width=".2"/>
<path d="M390.4 33.5h8.1v.2h-8.1z" fill="#fff"/>
<path d="M390.4 33.5h8.1v.2h-8.1z" fill="none" stroke="#000" stroke-width=".2"/>
<path d="M404.5 33.1h.7v.3h.2v.5h-.5v-.3h-.4zM413.5 33.4h.3v-.3h.7v.5h-.5v.3h-.5v-.3h.5h-.5zM404.9 33.6h.3v-.2zM405.2 33.6h.2zM413.8 33.4v.2z" fill="#fff"/>
<path d="M404.5 33.1h.7v.3h.2v.5h-.5v-.3h-.4zM405.2 33.4v.2h-.3M405.2 33.6h.2M413.5 33.6v-.2h.3v-.3h.7v.5h-.5v.3h-.5v-.3h.5M413.8 33.4v.2" fill="none" stroke="#000" stroke-width=".2"/>
<path d="M405.4 33.5h8.1v.2h-8.1z" fill="#fff"/>
<path d="M405.4 33.5h8.1v.2h-8.1z" fill="none" stroke="#000" stroke-width=".2"/>
<path d="M254.5 33.1h.7v.3h.2v.5h-.5v-.3h-.4zM263.5 33.4h.3v-.3h.7v.5h-.5v.3h-.5v-.3h.5h-.5zM255.2 33.4l-.3 .2h.3zM255.2 33.6h.2zM263.8 33.4v.2z" fill="#fff"/>
<path d="M254.5 33.1h.7v.3h.2v.5h-.5v-.3h-.4zM255.2 33.4v.2h-.3M255.2 33.6h.2M263.5 33.6v-.2h.3v-.3h.7v.5h-.5v.3h-.5v-.3h.5M263.8 33.4v.2" fill="none" stroke="#000" stroke-width=".2"/>
<path d="M255.4 33.5h8.1v.2h-8.1z" fill="#fff"/>
<path d="M255.4 33.5h8.1v.2h-8.1z" fill="none" stroke="#000" stroke-width=".2"/>
<path d="M418.5 33.1h.7v.3h.2v.5h-.5v-.3h-.4zM427.5 33.4h.3v-.3h.7v.5h-.5v.3h-.5v-.3h.5h-.5zM418.9 33.6h.3v-.2zM419.2 33.6h.2zM427.8 33.4v.2z" fill="#fff"/>
<path d="M418.5 33.1h.7v.3h.2v.5h-.5v-.3h-.4zM419.2 33.4v.2h-.3M419.2 33.6h.2M427.5 33.6v-.2h.3v-.3h.7v.5h-.5v.3h-.5v-.3h.5M427.8 33.4v.2" fill="none" stroke="#000" stroke-width=".2"/>
<path d="M419.4 33.5h8.1v.2h-8.1z" fill="#fff"/>
<g fill="none" stroke="#000" stroke-width=".2">
<path d="M419.4 33.5h8.1v.2h-8.1zM60 80.1h.5v1h-.5zM60 80.6l.2-1.9 .6-1.8 .8-1.7 1.4-1.6 1.4-1.3 1.9-.9 1.8-.6 1.9-.2v10M60.5 80.1h9v.4h-9zM69.5 80.1h.5v1h-.5zM150 80.1h.5v1h-.5zM150 80.6l.2-1.9 .5-1.8 .9-1.7 1.3-1.6 1.5-1.3 1.9-.9 1.8-.6 1.9-.2v10M150.5 80.1h9v.4h-9zM159.5 80.1h.5v1h-.5zM164 80.1h.5v1h-.5zM164 80.6v-10l1.9 .2 1.9 .6 1.7 .8 1.6 1.4 1.2 1.4 1 1.9 .5 1.8 .2 1.9M164.5 80.1h9v.4h-9z"/>
<path d="M173.5 80.1h.5v1h-.5zM270 80.1h.5v1h-.5zM270 80.6l.2-1.9 .5-1.8 .9-1.7 1.3-1.6 1.5-1.3 1.8-.9 1.9-.6 1.9-.2v10M270.5 80.1h9v.4h-9zM279.5 80.1h.5v1h-.5zM300 80.1h.5v1h-.5zM300 80.6l.2-1.9 .5-1.8 .9-1.7 1.3-1.6 1.5-1.3 1.8-.9 1.9-.6 1.9-.2v10M300.5 80.1h9v.4h-9zM309.5 80.1h.5v1h-.5zM330 80.1h.5v1h-.5zM330 80.6l.2-1.9 .6-2 .9-1.7 1.2-1.4 1.5-1.3 1.8-.9 1.9-.6 1.9-.2v10M330.5 80.1h9v.4h-9z"/>
<path d="M339.5 80.1h.5v1h-.5zM360 80.1h.5v1h-.5zM360 80.6l.2-1.9 .6-2 .9-1.7 1.2-1.4 1.5-1.3 1.8-.9 1.9-.6 1.9-.2v10M360.5 80.1h9v.4h-9zM369.5 80.1h.5v1h-.5zM390 80.1h.5v1h-.5zM390 80.6l.2-1.9 .6-2 .9-1.7 1.2-1.4 1.5-1.3 1.8-.9 1.9-.6 1.9-.2v10M390.5 80.1h9v.4h-9zM399.5 80.1h.5v1h-.5zM418 80.1h.5v1h-.5zM418 80.6l.1-1.9 .7-2 .9-1.7 1.2-1.4 1.5-1.3 1.8-.9 1.9-.6 1.9-.2v10M418.5 80.1h9v.4h-9z"/>
<path d="M427.5 80.1h.5v1h-.5zM16 102.8h.5v1h-.5zM16 103.3v10l1.9-.2 1.9-.5 1.8-1 1.5-1.2 1.2-1.5 1-1.8 .6-1.9 .1-1.9M16.5 103.4h9v.4h-9zM25.5 102.8h.5v1h-.5zM44 102.8h.5v1h-.5zM44 103.3v10l1.9-.2 1.9-.5 1.8-1 1.5-1.2 1.2-1.5 1-1.8 .5-1.9 .2-1.9M44.5 103.4h9v.4h-9zM53.5 102.8h.5v1h-.5zM104 102.8h.5v1h-.5zM104 103.3v10l1.9-.2 1.9-.5 1.8-1 1.5-1.2 1.3-1.6 .9-1.7 .5-1.9 .2-1.9M104.5 103.4h9v.4h-9z"/>
<path d="M113.5 102.8h.5v1h-.5zM164 102.8h.5v1h-.5zM164 103.3v10l1.9-.2 1.9-.5 1.8-1 1.5-1.2 1.3-1.6 .9-1.7 .5-1.9 .2-1.9M164.5 103.4h9v.4h-9zM173.5 102.8h.5v1h-.5zM330 102.8h.5v1h-.5zM330 103.3l.2 2.1 .6 1.8 .9 1.7 1.2 1.5 1.5 1.2 1.8 1 1.9 .5 1.9 .2v-10M330.5 103.4h9v.4h-9zM339.5 102.8h.5v1h-.5zM344 102.8h.5v1h-.5zM344 103.3v10l1.9-.2 1.8-.5 1.9-1 1.4-1.2 1.3-1.5 .9-1.7 .6-2 .2-1.9M344.5 103.4h9v.4h-9z"/>
<path d="M353.5 102.8h.5v1h-.5z"/>
</g>
<path d="M413.5 150.1h.5v.2h.5v.5h-.7v-.2h-.3zM404.5 150.3h.4v-.2h.5v.2h-.5h.5v.3h-.2v.2h-.7zM413.8 150.3v.3l.2-.3zM413.5 150.3h.3zM405.2 150.3v.3z" fill="#fff"/>
<path d="M404.9 150.3h.5v-.2h-.5v.2h-.4v.5h.7v-.2h.2v-.3M405.2 150.3v.3M413.5 150.1h.5v.2h.5v.5h-.7v-.2h-.3zM413.5 150.3h.3M414 150.3h-.2v.3" fill="none" stroke="#000" stroke-width=".2"/>
<path d="M405.4 150.2h8.1v.2h-8.1z" fill="#fff"/>
<path d="M405.4 150.2h8.1v.2h-8.1z" fill="none" stroke="#000" stroke-width=".2"/>
<path d="M398.5 150.1h.5v.2h.5v.5h-.7v-.2h-.3zM389.5 150.3h.4v-.2h.5v.2h-.5h.5v.3h-.2v.2h-.7zM398.8 150.3v.3l.2-.3zM398.5 150.3h.3zM390.2 150.3v.3z" fill="#fff"/>
<path d="M389.9 150.3h.5v-.2h-.5v.2h-.4v.5h.7v-.2h.2v-.3M390.2 150.3v.3M398.5 150.1h.5v.2h.5v.5h-.7v-.2h-.3zM398.5 150.3h.3M399 150.3h-.2v.3" fill="none" stroke="#000" stroke-width=".2"/>
<path d="M390.4 150.2h8.1v.2h-8.1z" fill="#fff"/>
<path d="M390.4 150.2h8.1v.2h-8.1z" fill="none" stroke="#000" stroke-width=".2"/>
<path d="M383.5 150.1h.5v.2h.5v.5h-.7v-.2h-.3zM374.5 150.3h.4v-.2h.5v.2h-.5h.5v.3h-.2v.2h-.7zM383.8 150.3v.3l.2-.3zM383.5 150.3h.3zM375.2 150.3v.3z" fill="#fff"/>
<path d="M374.9 150.3h.5v-.2h-.5v.2h-.4v.5h.7v-.2h.2v-.3M375.2 150.3v.3M383.5 150.1h.5v.2h.5v.5h-.7v-.2h-.3zM383.5 150.3h.3M384 150.3h-.2v.3" fill="none" stroke="#000" stroke-width=".2"/>
<path d="M375.4 150.2h8.1v.2h-8.1z" fill="#fff"/>
<path d="M375.4 150.2h8.1v.2h-8.1z" fill="none" stroke="#000" stroke-width=".2"/>
<path d="M368.5 150.1h.5v.2h.5v.5h-.7v-.2h-.3zM359.5 150.3h.4v-.2h.5v.2h-.5h.5v.3h-.2v.2h-.7zM368.8 150.3v.3l.2-.3zM368.5 150.3h.3zM360.2 150.3v.3z" fill="#fff"/>
<path d="M359.9 150.3h.5v-.2h-.5v.2h-.4v.5h.7v-.2h.2v-.3M360.2 150.3v.3M368.5 150.1h.5v.2h.5v.5h-.7v-.2h-.3zM368.5 150.3h.3M369 150.3h-.2v.3" fill="none" stroke="#000" stroke-width=".2"/>
<path d="M360.4 150.2h8.1v.2h-8.1z" fill="#fff"/>
<path d="M360.4 150.2h8.1v.2h-8.1z" fill="none" stroke="#000" stroke-width=".2"/>
<path d="M353.5 150.1h.5v.2h.5v.5h-.7v-.2h-.3zM344.5 150.3h.4v-.2h.5v.2h-.5h.5v.3h-.2v.2h-.7zM353.8 150.3v.3l.2-.3zM353.5 150.3h.3zM345.2 150.3v.3z" fill="#fff"/>
<path d="M344.9 150.3h.5v-.2h-.5v.2h-.4v.5h.7v-.2h.2v-.3M345.2 150.3v.3M353.5 150.1h.5v.2h.5v.5h-.7v-.2h-.3zM353.5 150.3h.3M354 150.3h-.2v.3" fill="none" stroke="#000" stroke-width=".2"/>
<path d="M345.4 150.2h8.1v.2h-8.1z" fill="#fff"/>
<path d="M345.4 150.2h8.1v.2h-8.1z" fill="none" stroke="#000" stroke-width=".2"/>
<path d="M338.5 150.1h.5v.2h.5v.5h-.7v-.2h-.3zM329.5 150.3h.4v-.2h.5v.2h-.5h.5v.3h-.2v.2h-.7zM338.8 150.3v.3l.2-.3zM338.5 150.3h.3zM330.2 150.3v.3z" fill="#fff"/>
<path d="M329.9 150.3h.5v-.2h-.5v.2h-.4v.5h.7v-.2h.2v-.3M330.2 150.3v.3M338.5 150.1h.5v.2h.5v.5h-.7v-.2h-.3zM338.5 150.3h.3M339 150.3h-.2v.3" fill="none" stroke="#000" stroke-width=".2"/>
<path d="M330.4 150.2h8.1v.2h-8.1z" fill="#fff"/>
<path d="M330.4 150.2h8.1v.2h-8.1z" fill="none" stroke="#000" stroke-width=".2"/>
<path d="M323.5 150.1h.5v.2h.5v.5h-.7v-.2h-.3zM314.5 150.3h.4v-.2h.5v.2h-.5h.5v.3h-.2v.2h-.7zM323.8 150.3v.3l.2-.3zM323.5 150.3h.3zM315.2 150.3v.3z" fill="#fff"/>
<path d="M314.9 150.3h.5v-.2h-.5v.2h-.4v.5h.7v-.2h.2v-.3M315.2 150.3v.3M323.5 150.1h.5v.2h.5v.5h-.7v-.2h-.3zM323.5 150.3h.3M324 150.3h-.2v.3" fill="none" stroke="#000" stroke-width=".2"/>
<path d="M315.4 150.2h8.1v.2h-8.1z" fill="#fff"/>
<path d="M315.4 150.2h8.1v.2h-8.1z" fill="none" stroke="#000" stroke-width=".2"/>
<path d="M308.5 150.1h.5v.2h.5v.5h-.7v-.2h-.3zM299.5 150.3h.4v-.2h.5v.2h-.5h.5v.3h-.2v.2h-.7zM308.8 150.3v.3l.2-.3zM308.5 150.3h.3zM300.2 150.3v.3z" fill="#fff"/>
<path d="M299.9 150.3h.5v-.2h-.5v.2h-.4v.5h.7v-.2h.2v-.3M300.2 150.3v.3M308.5 150.1h.5v.2h.5v.5h-.7v-.2h-.3zM308.5 150.3h.3M309 150.3h-.2v.3" fill="none" stroke="#000" stroke-width=".2"/>
<path d="M300.4 150.2h8.1v.2h-8.1z" fill="#fff"/>
<path d="M300.4 150.2h8.1v.2h-8.1z" fill="none" stroke="#000" stroke-width=".2"/>
<path d="M293.5 150.1h.5v.2h.5v.5h-.7v-.2h-.3zM284.5 150.3h.4v-.2h.5v.2h-.5h.5v.3h-.2v.2h-.7zM293.8 150.3v.3l.2-.3zM293.5 150.3h.3zM285.2 150.3v.3z" fill="#fff"/>
<path d="M284.9 150.3h.5v-.2h-.5v.2h-.4v.5h.7v-.2h.2v-.3M285.2 150.3v.3M293.5 150.1h.5v.2h.5v.5h-.7v-.2h-.3zM293.5 150.3h.3M294 150.3h-.2v.3" fill="none" stroke="#000" stroke-width=".2"/>
<path d="M285.4 150.2h8.1v.2h-8.1z" fill="#fff"/>
<path d="M285.4 150.2h8.1v.2h-8.1z" fill="none" stroke="#000" stroke-width=".2"/>
<path d="M278.5 150.1h.5v.2h.5v.5h-.7v-.2h-.3zM269.5 150.3h.4v-.2h.5v.2h-.5h.5v.3h-.2v.2h-.7zM278.8 150.3v.3l.2-.3zM278.5 150.3h.3zM270.2 150.3v.3z" fill="#fff"/>
<path d="M269.9 150.3h.5v-.2h-.5v.2h-.4v.5h.7v-.2h.2v-.3M270.2 150.3v.3M278.5 150.1h.5v.2h.5v.5h-.7v-.2h-.3zM278.5 150.3h.3M279 150.3h-.2v.3" fill="none" stroke="#000" stroke-width=".2"/>
<path d="M270.4 150.2h8.1v.2h-8.1z" fill="#fff"/>
<path d="M270.4 150.2h8.1v.2h-8.1z" fill="none" stroke="#000" stroke-width=".2"/>
<path d="M263.5 150.1h.5v.2h.5v.5h-.7v-.2h-.3zM254.5 150.3h.4v-.2h.5v.2h-.5h.5v.3h-.2v.2h-.7zM263.8 150.3v.3l.2-.3zM263.5 150.3h.3zM255.2 150.3v.3z" fill="#fff"/>
<path d="M254.9 150.3h.5v-.2h-.5v.2h-.4v.5h.7v-.2h.2v-.3M255.2 150.3v.3M263.5 150.1h.5v.2h.5v.5h-.7v-.2h-.3zM263.5 150.3h.3M264 150.3h-.2v.3" fill="none" stroke="#000" stroke-width=".2"/>
<path d="M255.4 150.2h8.1v.2h-8.1z" fill="#fff"/>
<path d="M255.4 150.2h8.1v.2h-8.1z" fill="none" stroke="#000" stroke-width=".2"/>
<path d="M427.5 150.1h.5v.2h.5v.5h-.7v-.2h-.3zM418.5 150.3h.4v-.2h.5v.2h-.5h.5v.3h-.2v.2h-.7zM427.8 150.3v.3l.2-.3zM427.5 150.3h.3zM419.2 150.3v.3z" fill="#fff"/>
<path d="M418.9 150.3h.5v-.2h-.5v.2h-.4v.5h.7v-.2h.2v-.3M419.2 150.3v.3M427.5 150.1h.5v.2h.5v.5h-.7v-.2h-.3zM427.5 150.3h.3M428 150.3h-.2v.3" fill="none" stroke="#000" stroke-width=".2"/>
<path d="M419.4 150.2h8.1v.2h-8.1z" fill="#fff"/>
<path d="M193.2 83.5v-.5h1v.5h-1v8.5h.4v-8.5M193.2 92h.4v8.5h-.4zM250.4 83.5h-.6v-.5h1v9h-.4v-8.5h.4M250.4 92h.4v8.5h-.4zM193.2 100.5h1v.5h-1zM249.8 100.5h1v.5h-1zM419.4 150.2h8.1v.2h-8.1z" fill="none" stroke="#000" stroke-width=".2"/>
<path d="M250.3 157.5h.5v.7h-.2v.2h-.5v-.5h.2zM250.1 165.5h.2v.5v-.5h.3v.3h.2v.7h-.5v-.5h-.2zM250.3 157.9v.3h.3zM250.3 158.2v.2zM250.3 165.8h.3z" fill="#fff"/>
<path d="M250.3 157.5h.5v.7h-.2v.2h-.5v-.5h.2zM250.3 157.9v.3h.3M250.3 158.2v.2M250.3 165.5h.3v.3h.2v.7h-.5v-.5h-.2v-.5h.2v.5M250.3 165.8h.3" fill="none" stroke="#000" stroke-width=".2"/>
<path d="M250.2 158.4h.2v7.1h-.2z" fill="#fff"/>
<path d="M250.2 158.4h.2v7.1h-.2z" fill="none" stroke="#000" stroke-width=".2"/>
<path d="M193.4 165.5h.5v.5h-.2v.5h-.5v-.7h.2zM193.2 157.5h.5v.4h.2v.5h-.2v-.5v.5h-.3v-.2h-.2zM193.4 165.8l.3 .2v-.2zM193.7 165.5v.3zM193.4 158.2h.3z" fill="#fff"/>
<path d="M193.4 158.2h.3M193.7 157.9v.5h.2v-.5h-.2v-.4h-.5v.7h.2v.2h.3M193.4 165.5h.5v.5h-.2v.5h-.5v-.7h.2zM193.4 165.8h.3v.2M193.7 165.5v.3" fill="none" stroke="#000" stroke-width=".2"/>
<path d="M193.6 158.4h.2v7.1h-.2z" fill="#fff"/>
<path d="M193.6 158.4h.2v7.1h-.2z" fill="none" stroke="#000" stroke-width=".2"/>
<circle cx="193" cy="186" r="1" fill="#4a4a4a"/>
<circle cx="193" cy="186" r="1" fill="none" stroke="#000" stroke-width=".2"/>
<circle cx="251" cy="186" r="1" fill="#4a4a4a"/>
<circle cx="251" cy="186" r="1" fill="none" stroke="#000" stroke-width=".2"/>
<path d="M12 96.5v55.5l3-3v-52.5zM12 32v55.5h3v-52.5z" fill-rule="evenodd" fill="#4a4a4a"/>
<path d="M12 32l3 3v52.5h-3zM12 96.5h3v52.5l-3 3z" fill="none" stroke="#000" stroke-width=".2"/>
<path d="M432 32l-3 3v52.5h3zM429 96.5v52.5l3 3v-55.5z" fill-rule="evenodd" fill="#4a4a4a"/>
<path d="M432 32v55.5h-3v-52.5zM429 96.5h3v55.5l-3-3z" fill="none" stroke="#000" stroke-width=".2"/>
<path d="M189.5 149v3h5.5l-3-3zM174.5 149v3h5v-3zM159.5 149v3h5v-3zM144.5 149v3h5v-3zM129.5 149v3h5v-3zM114.5 149v3h5v-3zM99.5 149v3h5v-3zM84.5 149v3h5v-3zM69.5 149v3h5v-3zM54.5 149v3h5v-3zM39.5 149v3h5v-3zM25.5 149v3h4v-3zM15 149l-3 3h3.5v-3z" fill-rule="evenodd" fill="#4a4a4a"/>
<g fill="none" stroke="#000" stroke-width=".2">
<path d="M12 152l3-3h.5v3zM25.5 149h4v3h-4zM39.5 149h5v3h-5zM54.5 149h5v3h-5zM69.5 149h5v3h-5zM84.5 149h5v3h-5zM99.5 149h5v3h-5zM114.5 149h5v3h-5zM129.5 149h5v3h-5zM144.5 149h5v3h-5zM159.5 149h5v3h-5zM174.5 149h5v3h-5z"/>
<path d="M189.5 149h2.5l3 3h-5.5z"/>
</g>
<path d="M192 172h5v-3h-2zM207 169v3h5v-3zM232 169v3h5.5v-3zM246.5 169v3h5.5l-3-3z" fill-rule="evenodd" fill="#4a4a4a"/>
<path d="M192 172l3-3h2v3zM207 169h5v3h-5zM232 169h5.5v3h-5.5zM246.5 169h2.5l3 3h-5.5z" fill="none" stroke="#000" stroke-width=".2"/>
<path d="M12 32l3 3h.5v-3zM25.5 32v3h4v-3zM39.5 32v3h5v-3zM54.5 32v3h5v-3zM69.5 32v3h5v-3zM84.5 32v3h5v-3zM99.5 32v3h5v-3zM114.5 32v3h5v-3zM129.5 32v3h5v-3zM144.5 32v3h5v-3zM159.5 32v3h5v-3zM174.5 32v3h5v-3zM189.5 32v3h5.5l-3-3z" fill-rule="evenodd" fill="#4a4a4a"/>
<g fill="none" stroke="#000" stroke-width=".2">
<path d="M12 32h3.5v3h-.5zM25.5 32h4v3h-4zM39.5 32h5v3h-5zM54.5 32h5v3h-5zM69.5 32h5v3h-5zM84.5 32h5v3h-5zM99.5 32h5v3h-5zM114.5 32h5v3h-5zM129.5 32h5v3h-5zM144.5 32h5v3h-5zM159.5 32h5v3h-5zM174.5 32h5v3h-5z"/>
<path d="M189.5 32h2.5l3 3h-5.5z"/>
</g>
<path d="M249 35h5.5v-3h-2.5zM264.5 32v3h5v-3zM279.5 32v3h5v-3zM294.5 32v3h5v-3zM309.5 32v3h5v-3zM324.5 32v3h5v-3zM339.5 32v3h5v-3zM354.5 32v3h5v-3zM369.5 32v3h5v-3zM384.5 32v3h5v-3zM399.5 32v3h5v-3zM414.5 32v3h4v-3zM428.5 32v3h.5l3-3z" fill-rule="evenodd" fill="#4a4a4a"/>
<g fill="none" stroke="#000" stroke-width=".2">
<path d="M252 32h2.5v3h-5.5zM264.5 32h5v3h-5zM279.5 32h5v3h-5zM294.5 32h5v3h-5zM309.5 32h5v3h-5zM324.5 32h5v3h-5zM339.5 32h5v3h-5zM354.5 32h5v3h-5zM369.5 32h5v3h-5zM384.5 32h5v3h-5zM399.5 32h5v3h-5zM414.5 32h4v3h-4z"/>
<path d="M428.5 32h3.5l-3 3h-.5z"/>
</g>
<path d="M192 12h60l-3 3h-54z" fill-rule="evenodd" fill="#4a4a4a"/>
<path d="M192 12h60l-3 3h-54z" fill="none" stroke="#000" stroke-width=".2"/>
<path d="M15 102v3h1v-3zM26 102v3h18v-3zM54 102v3h50v-3zM114 102v3h50v-3zM174 102v3h18v-3z" fill-rule="evenodd" fill="#4a4a4a"/>
<path d="M15 102h1v3h-1zM26 102h18v3h-18zM54 102h50v3h-50zM114 102h50v3h-50zM174 102h18v3h-18z" fill="none" stroke="#000" stroke-width=".2"/>
<path d="M174 79v3h18v-3zM160 79v3h4v-3zM70 79v3h80v-3zM15 79v3h45v-3z" fill-rule="evenodd" fill="#4a4a4a"/>
<path d="M15 79h45v3h-45zM70 79h80v3h-80zM160 79h4v3h-4zM174 79h18v3h-18z" fill="none" stroke="#000" stroke-width=".2"/>
<path d="M428 79v3h1v-3zM400 79v3h18v-3zM370 79v3h20v-3zM340 79v3h20v-3zM310 79v3h20v-3zM280 79v3h20v-3zM252 79v3h18v-3z" fill-rule="evenodd" fill="#4a4a4a"/>
<path d="M252 79h18v3h-18zM280 79h20v3h-20zM310 79h20v3h-20zM340 79h20v3h-20zM370 79h20v3h-20zM400 79h18v3h-18zM428 79h1v3h-1z" fill="none" stroke="#000" stroke-width=".2"/>
<path d="M252 102v3h78v-3zM340 102v3h4v-3zM354 102v3h75v-3z" fill-rule="evenodd" fill="#4a4a4a"/>
<path d="M252 102h78v3h-78zM340 102h4v3h-4zM354 102h75v3h-75z" fill="none" stroke="#000" stroke-width=".2"/>
<path d="M281 35h2v44h-2z" fill-rule="evenodd" fill="#4a4a4a"/>
<path d="M281 35h2v44h-2z" fill="none" stroke="#000" stroke-width=".2"/>
<path d="M311 35h2v44h-2z" fill-rule="evenodd" fill="#4a4a4a"/>
<path d="M311 35h2v44h-2z" fill="none" stroke="#000" stroke-width=".2"/>
<path d="M341 35h2v44h-2z" fill-rule="evenodd" fill="#4a4a4a"/>
<path d="M341 35h2v44h-2z" fill="none" stroke="#000" stroke-width=".2"/>
<path d="M371 35h2v44h-2z" fill-rule="evenodd" fill="#4a4a4a"/>
<path d="M371 35h2v44h-2z" fill="none" stroke="#000" stroke-width=".2"/>
<path d="M401 35h2v44h-2z" fill-rule="evenodd" fill="#4a4a4a"/>
<path d="M401 35h2v44h-2z" fill="none" stroke="#000" stroke-width=".2"/>
<path d="M341 105h2v44h-2z" fill-rule="evenodd" fill="#4a4a4a"/>
<path d="M341 105h2v44h-2z" fill="none" stroke="#000" stroke-width=".2"/>
<path d="M101 105h2v44h-2z" fill-rule="evenodd" fill="#4a4a4a"/>
<path d="M101 105h2v44h-2z" fill="none" stroke="#000" stroke-width=".2"/>
<path d="M161 105h2v44h-2z" fill-rule="evenodd" fill="#4a4a4a"/>
<path d="M161 105h2v44h-2z" fill="none" stroke="#000" stroke-width=".2"/>
<path d="M161 35h2v44h-2z" fill-rule="evenodd" fill="#4a4a4a"/>
<path d="M161 35h2v44h-2z" fill="none" stroke="#000" stroke-width=".2"/>
<path d="M71 35h2v44h-2z" fill-rule="evenodd" fill="#4a4a4a"/>
<path d="M71 35h2v44h-2z" fill="none" stroke="#000" stroke-width=".2"/>
<path d="M41 105h2v44h-2z" fill-rule="evenodd" fill="#4a4a4a"/>
<path d="M41 105h2v44h-2z" fill="none" stroke="#000" stroke-width=".2"/>
<path d="M428.5 149v3h3.5l-3-3zM414.5 149v3h4v-3zM399.5 149v3h5v-3zM384.5 149v3h5v-3zM369.5 149v3h5v-3zM354.5 149v3h5v-3zM339.5 149v3h5v-3zM324.5 149v3h5v-3zM309.5 149v3h5v-3zM294.5 149v3h5v-3zM279.5 149v3h5v-3zM264.5 149v3h5v-3zM249 152h5.5v-3h-2.5z" fill-rule="evenodd" fill="#4a4a4a"/>
<g fill="none" stroke="#000" stroke-width=".2">
<path d="M249 152l3-3h2.5v3zM264.5 149h5v3h-5zM279.5 149h5v3h-5zM294.5 149h5v3h-5zM309.5 149h5v3h-5zM324.5 149h5v3h-5zM339.5 149h5v3h-5zM354.5 149h5v3h-5zM369.5 149h5v3h-5zM384.5 149h5v3h-5zM399.5 149h5v3h-5zM414.5 149h4v3h-4z"/>
<path d="M428.5 149h.5l3 3h-3.5z"/>
</g>
<path d="M192 12l3 3v20l-3-3z" fill-rule="evenodd" fill="#4a4a4a"/>
<path d="M192 12l3 3v20l-3-3z" fill="none" stroke="#000" stroke-width=".2"/>
<path d="M192 101v48l3 3v-51zM192 35v48h3v-48z" fill-rule="evenodd" fill="#4a4a4a"/>
<path d="M192 35h3v48h-3zM192 101h3v51l-3-3z" fill="none" stroke="#000" stroke-width=".2"/>
<path d="M249 35v48h3v-48zM249 101v51l3-3v-48z" fill-rule="evenodd" fill="#4a4a4a"/>
<path d="M249 35h3v48h-3zM249 101h3v48l-3 3z" fill="none" stroke="#000" stroke-width=".2"/>
<path d="M252 12v20l-3 3v-20z" fill-rule="evenodd" fill="#4a4a4a"/>
<path d="M252 12v20l-3 3v-20z" fill="none" stroke="#000" stroke-width=".2"/>
<path d="M249 152v5.5h3v-5.5zM249 166.5v2.5l3 3v-5.5z" fill-rule="evenodd" fill="#4a4a4a"/>
<path d="M249 152h3v5.5h-3zM249 166.5h3v5.5l-3-3z" fill="none" stroke="#000" stroke-width=".2"/>
<path d="M192 166.5v5.5l3-3v-2.5zM192 152v5.5h3v-5.5z" fill-rule="evenodd" fill="#4a4a4a"/>
<path d="M192 152h3v5.5h-3zM192 166.5h3v2.5l-3 3zM388 187.1h10v1.5h-10z" fill="none" stroke="#000" stroke-width=".2"/>
<path d="M3 191.1h438" fill="none" stroke="#000" stroke-width=".3"/>
<path d="M388 187.1h10v1.5h-10z" fill="#000"/>
<path d="M398 187.1h10v1.5h-10z" fill="#fff"/>
<path d="M398 187.1h10v1.5h-10zM408 187.1h10v1.5h-10z" fill="none" stroke="#000" stroke-width=".2"/>
<path d="M408 187.1h10v1.5h-10z" fill="#000"/>
<path d="M418 187.1h10v1.5h-10z" fill="#fff"/>
<path d="M418 187.1h10v1.5h-10zM428 187.1h10v1.5h-10z" fill="none" stroke="#000" stroke-width=".2"/>
<path d="M428 187.1h10v1.5h-10z" fill="#000"/>
<text font-size="4" x="6" y="196.6">Buerogebaeude (Phantasy Office Building, AC20-Institute-Var-2) — Grundriss: Erdgeschoss</text>
<text font-size="2.6" x="6" y="202.8">Maßstab 1:100 · Schnitthöhe 1.20 m über Geschossebene · Aus IFC erzeugt (AC20-Institute-Var-2.ifc, IfcOpenShell IfcConvert 0.9.0)</text>
<g font-size="2.2">
<text x="387.4" y="186.1">0</text>
<text x="436.1" y="186.1">5 m</text>
</g>
<g font-size="2">
<text x="35.4" y="56.7">Buero Obermeier</text>
<text x="41.4" y="58.7">115</text>
<text x="108.4" y="56.7">Buero Studenten III</text>
<text x="115.4" y="58.7">114</text>
<text x="172.3" y="56.7">WC Damen</text>
<text x="175.8" y="58.7">113</text>
<text x="261.5" y="56.7">WC Herren</text>
<text x="264.8" y="58.7">112</text>
<text x="291.5" y="56.7">Buero Maier</text>
<text x="295.3" y="58.7">111</text>
<text x="321.3" y="56.7">Buero Meyer</text>
<text x="325.3" y="58.7">110</text>
<text x="351.3" y="56.7">Buero Mayer</text>
<text x="355.3" y="58.7">109</text>
<text x="381.8" y="56.7">Buero Meyr</text>
<text x="385.3" y="58.7">108</text>
<text x="410.8" y="56.7">Buero Mayr</text>
<text x="414.3" y="58.7">107</text>
<text x="97.5" y="91.7">Flur EG West</text>
<text x="101.9" y="93.7">116</text>
<text x="214.6" y="91.7">Flur EG Eingang</text>
<text x="220.3" y="93.7">117</text>
<text x="335.2" y="91.7">Flur EG Ost</text>
<text x="338.8" y="93.7">118</text>
<text x="22.6" y="126.7">Buero Meier</text>
<text x="26.4" y="128.7">101</text>
<text x="68.9" y="126.7">Labor I</text>
<text x="70.4" y="128.7">102</text>
<text x="128.6" y="126.7">Labor II</text>
<text x="130.3" y="128.7">103</text>
<text x="169" y="126.7">Buero Hausmeister</text>
<text x="175.8" y="128.7">104</text>
<text x="288.4" y="126.7">Buero Studenten I</text>
<text x="294.8" y="128.7">105</text>
<text x="377.6" y="126.7">Buero Studenten II</text>
<text x="384.3" y="128.7">106</text>
<text x="6" y="207.6">© Institute for Automation and Applied Informatics (IAI) / Karlsruhe Institute of Technology (KIT) - KIT IFC Examples, https://www.ifcwiki.org/index.php?title=KIT_IFC_Examples · LicenseRef-KIT-unrestricted</text>
</g>
</svg>
